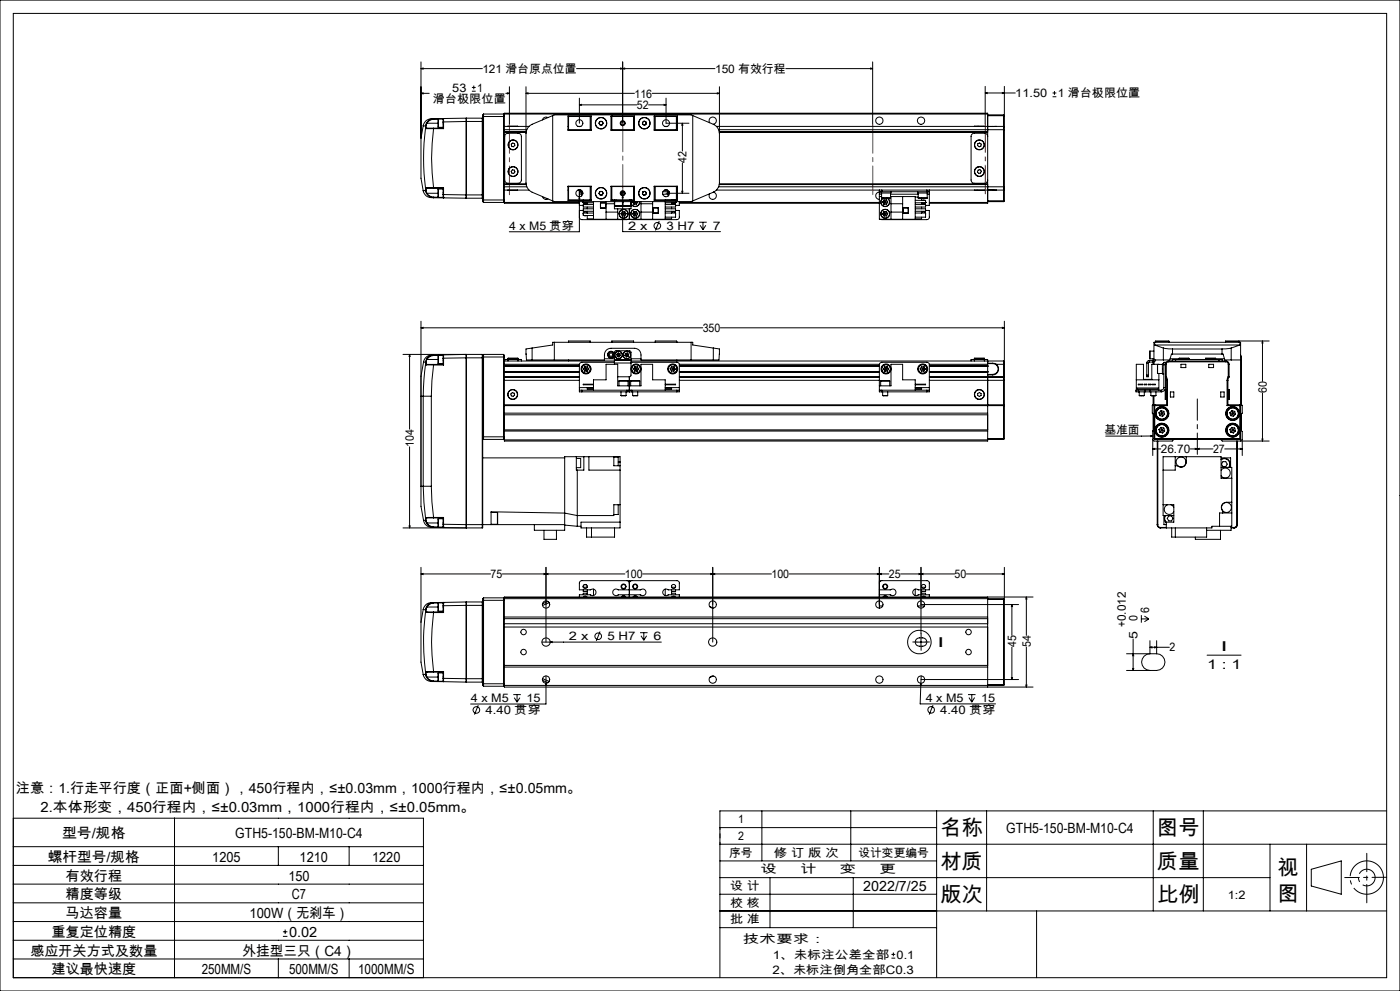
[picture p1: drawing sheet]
<svg xmlns="http://www.w3.org/2000/svg" width="420mm" height="297mm" viewBox="0 0 420 297" stroke-linecap="round" stroke-linejoin="round" font-family="sans-serif">
<g fill="none" stroke="#000" stroke-width=".3">
<path d="M0 0h420v297h-420zM4 4h412v289h-412zM126.3 18.6v22.8M186.8 18.6v18.3M261.8 18.6v18.8M126.3 20.6l.6-.2v.3zM126.3 28l.6-.2v.3zM126.3 20.6h18.4M126.3 28h2.5M127 37.7l-.7 3.7M127 37.7h.1M127 37.7l.7 .1"/>
<path d="M127.7 38.3a69.6 69.6 0 0 0 0 18.2M127.7 38.3l.3 .3M127.7 37.8v.5M127.8 38.2l.3 .2M127.8 38.2l-.1 .1M127.8 37.7v.5M127.8 37.7l-.1 .1M128 38.6h2.1M128 36.9l-.3 .9M128 36.9h.1M128.1 38.4h2M128.1 38.4l-.1 .2"/>
<path d="M128.1 36.9l-.3 .8M128.1 36.9h3.3M130.1 35.6a2.65 2.65 0 0 0-3.1 2.1M130.1 38.6a65.7 65.7 0 0 0 0 17.7M130.1 38.4v.2M130.1 35.6a2.45 2.45 0 0 0-2.1 1.3M130.1 35.6v.1M130.1 35.7l-1.5 .6-.5 .6M130.1 38.6h3M130.1 38.4h2.8M130.1 35.7h1.3M131.5 35.7v2.5"/>
<path d="M131.5 35.7h1.4M131.5 38.2h1.4M132.9 36.5h.2M132.9 35.7v.8M132.9 38.4l.2 .2M132.9 36.5v1.9M133.1 35.5v1M133.1 35.5l6.7-.1v1M133.1 35.5l-.2 .2M133.1 36.5v2.1M133.1 35.5l-3 .1M139.8 36.4v22"/>
<path d="M139.8 36.4l-6.7 .1M139.8 36.4h5M139.9 35.4v24M139.9 35.4l-.1 .2M139.9 35.4h4.8M141.6 27.3h1.1M141.6 26.2h1.1M142.1 25.6v1.2M144.7 35.4v24M144.7 35.4l.1 .2M144.8 34.9v1.5M144.8 36.4v22"/>
<path d="M144.8 34.9h6.5M145.1 34.2l-.3 .2v.5M145.1 34.2v26.5M145.1 34.2h6M151.1 34.2v26.5M151.1 34.2l.2 .2M151.3 34.2v-.3h145v.3M151.3 34.4v.5M151.3 34.2v.2M151.3 34.9v25M151.3 37.9h7.4M151.3 39.6h6.5"/>
<path d="M151.3 39.7h6.5M151.3 34.2h145M151.3 38.9h6.7M151.3 39.5h6.6M151.7 28h1.1M152.2 27.8l.6 .2-.6 .1zM152.3 37.9h3M152.8 26v11.4M157.8 28l.6-.2v.3zM157.8 26l.1 29.4 .4 1.1 .8 .8 6.7 2.9M157.8 28h32.5M164.4 35.2a1.12 1.12 0 0 0-1.7 .7"/>
<path d="M165.8 34.6l-6.2 2.6a3.1 3.1 0 0 0-1.8 2.8M165.8 34.6v25.6M165.8 34.6l.5-.2h41l.5 .2M170.4 37.9h.2M170.4 34.8h7v4.2h-7zM170.4 38.9h.2M170.6 38.9h6.8M173 20.6h41.5M173.4 37.9h.9M173.8 31.4l.6-.1v.3zM173.8 29.4v7.5M173.8 31.4h17.2"/>
<path d="M177.1 34.9v4M177.4 34.9h-6.8v4.1M179.7 36.9l.3 .5M180 37.4h.6M180.1 36.4l-.4 .5M180.1 36.4h.5M180.6 36.4l.3 .5M180.9 36.9l-.3 .5M183.3 34.8h7v4.2h-7zM183.3 34.9h7M183.3 38.9h7M183.6 34.9v4"/>
<path d="M183.7 34.8l.1 .1M186.2 20.4l.6 .2-.6 .1zM186.8 20.6l.6-.2v.3zM190.1 34.9v4M192.8 36.7l.1 .6M192.9 37.3l.5 .2M193.2 36.3l.5 .2M193.2 36.3l-.4 .4M193.7 36.5l.2 .6M193.9 37.1l-.5 .4M194.6 31.4h5.2M195.7 28h20.1"/>
<path d="M196.3 34.9h6.8v4.1M196.3 34.8h6.9v4.2h-6.9zM196.3 38.9h6.8M196.6 34.9v4M199.2 31.3l.6 .1-.6 .2zM199.4 37.9h.9M199.8 29.4v7.5h6.9M202.9 34.9v4M203.1 37.9h.1M203.1 38.9h.1M204.7 36.9l.2 .6h-.4zM204.7 36.9v8.4"/>
<path d="M207.8 34.6v25.6M207.8 34.6l6.2 2.6M212.9 36.8a1.09 1.09 0 0 1 .4-1.6 1.09 1.09 0 0 1 1.5 .6 1.09 1.09 0 0 1-.8 1.4M214 37.2a3.1 3.1 0 0 1 1.8 2.8M214.9 37.9h82.9M215.2 27.8l.6 .2-.6 .1zM215.6 38.9h85.5M215.8 39.5h80.5M215.8 39.6h80.5M215.8 39.7h80.5M215.8 26v28.8l-.5 1.7-1.3 1.1M235.7 20.6h26.1"/>
<path d="M261.2 20.4l.6 .2-.6 .1zM292.3 37.9h3M295.6 27.9l.6-.2v.3zM295.6 27.9h9M295.6 25.9v11.2M296.3 34.2v4.7M296.3 38.9v17.1M296.3 34.4h4.8M296.3 34.7h4.8M297.8 37.9h-1.5v1M297.8 37.9h1.1M297.8 37.9h.1"/>
<path d="M298.9 37.9h-1.1M298.9 37.9h2.2M300.7 27.7l.6 .2-.6 .1zM301.1 37.9v1M301.1 37.9l.2 .2M301.1 38.9h.2M301.1 34.4l.2 .2-.2 .1M301.1 34.4v.3M301.1 34.7v3.2M301.1 38.9v17.1M301.3 25.9v12.2M301.3 38.1v.8"/>
<path d="M301.3 38.9v17.1M315.8 29h1.1M315.8 27.9h1.1M316.3 27.3v1.1M126.3 41.4v12l.7 3.8M127 57.2a2.65 2.65 0 0 0 3.1 2.1M127 57.2h.1M127.7 56.5l.1 .2M127.7 56.5v.5M127.7 57l.1 .1M127.7 57l.3 1M127.7 57l-.7 .2"/>
<path d="M127.8 57.1l.3 .8M127.8 56.7v.4M128 56.3l-.3 .2M128 56.3l.1 .1M128 58a2.56 2.56 0 0 0 2.1 1.3M128.1 56.4h2M128.1 56.4l-.3 .3M128.1 57.9l-.1 .1M128.1 57.9l.5 .7 1.5 .5M128.1 57.9h3.3M130.1 56.3h-2.1M130.1 56.3v.1"/>
<path d="M130.1 59.1v.2M130.1 56.3h3M130.1 56.4h2.8M130.1 59.3h3M130.1 59.1h1.3M131.5 56.7v2.5M131.5 56.7h1.4M131.5 59.2h1.4M132.9 58.3h.2M132.9 58.3v.9M132.9 59.2l.2 .1M132.9 59.2h.1"/>
<path d="M132.9 56.4v1.9M133.1 58.3v1M133.1 56.3l-.2 .1M133.1 56.3v2M133.1 58.3l6.7 .1M139.8 58.4v1l-6.7-.1M139.8 58.4h5M139.8 59.3l.1 .1M139.9 59.4h4.8M144.8 58.4v1.5M144.8 59.9v.5l.3 .3M144.8 59.3l-.1 .1"/>
<path d="M144.8 59.9h6.5M151.3 59.9v.5M151.3 55.2h6.5M151.3 57h7.4M151.3 56h6.7M151.3 55.3h6.6M151.7 40.2l.5-.3h3.2a1.02 1.02 0 0 1 1 1v13a1.02 1.02 0 0 1-1 1h-3a.96 .96 0 0 1-1-1v-13zM152.3 57h3M153.4 43.2l.4-.3 .6 .2v.5l-.4 .4-.5-.2zM153.7 50.9l.6 .1 .2 .5-.4 .5-.5-.1-.2-.5zM162.7 58.9a1.12 1.12 0 0 0 1.7 .7M170.4 57h.2"/>
<path d="M170.4 55.8h7v4.2h-7zM170.4 56h.2M170.6 55.8v4.1h6.8M170.6 55.9h6.8M173.4 57h.9M173.8 59l.2 .6h-.3zM173.8 56.9v12.6h-21M174.3 57.5v.4h.6M174.4 57.9v.8M174.6 57.5h-.8v.7h.6M174.6 57.2v.3M174.6 57.5h.2"/>
<path d="M175 59.9v.1M177.1 55.9v4M179.7 58l.4 .4M180 57.4l-.3 .6M180.1 58.4h.5M180.6 57.4l.3 .5M180.6 57.4h-.6M180.9 57.9l-.3 .5M183.3 55.8h7v4.2h-7zM183.3 59.9h7M183.3 55.9h7M183.6 55.9v4"/>
<path d="M183.8 59.9l-.1 .1M184.3 59.9v.1M184.8 59.9v.1M186.3 57.9h1M186.6 57.5h.4M186.8 58.7l.2 .6h-.3zM186.8 57.2v12.2h29.3M188.8 59.9v.1M189.3 59.9h.1M189.4 59.9v.1M190.1 55.9v4M192.8 58.1l.3 .4"/>
<path d="M192.9 57.5l-.1 .6M193.5 57.4l.4 .4M193.5 57.4l-.6 .1M193.7 58.3l-.6 .2M193.9 57.8l-.2 .5M196.3 55.8h6.9v4.2h-6.9zM196.3 55.9h6.8M196.6 55.9v4M198.8 58.2h1.6M198.9 57.5h1.9M199.4 57h.9M199.5 58.9h.1"/>
<path d="M199.6 59.9v.1M199.8 57.9h6.9M200.3 57.5v.4h.6M200.4 57.9v.8M201.5 59.9v.1M202.9 55.9v4M203.1 57.9h.1M203.1 57h.1M203.1 57.5h.1M203.1 59.3h.1M203.1 55.8v4.1h-6.8M203.1 56h.1"/>
<path d="M203.2 59.3l-.1 .1M203.2 57.9v1.4M203.2 58.2h.1M204.5 57.3h.4l-.2 .6zM204.7 48.8v9.1M214 57.6a1.1 1.1 0 0 1 .9 1.4 1.1 1.1 0 0 1-1.5 .7 1.1 1.1 0 0 1-.5-1.6M214 57.6l-6.2 2.6M214.9 57h49.6M215.6 56h85.5M215.8 55.3h80.5M215.8 55.2h80.5M263.8 57.6a1.09 1.09 0 0 0-1.1 1.1 1.09 1.09 0 0 0 1.1 1.1"/>
<path d="M263.8 57.5h.7M263.8 57.5v.7M263.8 57v.5M263.8 58.2v7.5h10.8v-6.8h-7.4M263.8 58.9h.7M263.8 58.2h.7M264.3 57.5v.4h3v-.4M264.5 59.3h2.7M264.5 57.9v1.4M264.5 57v.5M264.5 57h13.6M264.5 57.5h13.6"/>
<path d="M264.9 59.4a1.35 1.35 0 0 0-.4 2 1.35 1.35 0 0 0 2.1 0 1.35 1.35 0 0 0-.4-2M265.1 59.4a1.29 1.29 0 0 0-.6 1.9 1.29 1.29 0 0 0 2.1 0 1.29 1.29 0 0 0-.5-1.9M265.2 59.9l-.4 .7M265.2 59.9l.8 1.3M265.9 59.9h-.7M265.9 59.9l.4 .7M265.9 59.9l-.7 1.3M267.2 57.9v1.4M267.2 58.2h8.2M267.3 58.9v6.8M270.8 58.9v6.8M274.6 59.1h.8"/>
<path d="M275.3 57.5v.4h3v-.4M275.4 59.3l.1 .1M275.4 59.3h2.8M275.4 57.9v1.4M275.5 59.4h.1M276.5 59.4v.6M278.1 57h.7M278.1 57.5h.7M278.1 57v.5M278.2 59.3l-2.7 .1M278.2 57.9v1.4M278.2 58.2h.6"/>
<path d="M278.8 57.5v.7M278.8 57v.5M278.8 58.2v3.4h-1.1M278.8 57h19M292.3 57h2.9M293.3 43.1l.6-.2 .5 .3-.1 .6-.5 .2-.5-.4zM293.4 51l.6-.1 .4 .4-.2 .6-.6 .1-.4-.5zM295.2 57h.1M296.3 40.9a.96 .96 0 0 0-1-1h-3a.96 .96 0 0 0-1 1v13a.96 .96 0 0 0 1 1h3a.96 .96 0 0 0 1-1M296.3 56v4.7M296.3 56v.9h1.5M297.8 56.9l1.1 .1"/>
<path d="M297.8 57h1.1M297.8 56.9v.1M298.9 57h2.2M301.1 56h.2M301.1 56v1M301.1 57v3.2M301.3 56v.7M301.3 56.7l-.2 .3M301.3 56.7v3.5M145.1 60.7h6M151.3 60.7v.2h22.5M151.3 60.4v.3"/>
<path d="M151.3 60.7h22.5M151.3 60.4l-.2 .3M165.8 60.2l.5 .2h41l.5-.2M173.8 65.1l.2 .5 .6 .2 13.8-.1M173.8 63.1h1.2M173.8 61.6h1.2M174.9 60.4l.1 .4M174.9 60.6l.1 .1M174.9 60.7h.1M175 60.8a.61 .61 0 0 0 .6 .4 .61 .61 0 0 0 .5-.4l.1 .5M175 63.8v.8h3M175 63.8h3"/>
<path d="M175 60.8h3M175 63.9v.3M175 60.9h1.1M175.2 64.6h.7M176.2 63.3l-.1 .5a.63 .63 0 0 0-.5-.3 .63 .63 0 0 0-.6 .3M176.2 62.1v.5M176.2 64.6v1h1.8M178 60.4v5.3h21.6v-5.3M178 61.3h-3v.8h3M178 62.6h-3v.7h3M180.1 60.8h1.6v1.6h-1.6zM180.2 60.8h1.4v1.5h-1.4"/>
<path d="M181.8 60.4v5.3M181.8 61.1h2.5M181.8 63.6h3.5M184.3 60.4v.3M184.3 61.8v.8h5v-.8M184.3 60.7v1.1M184.3 61.8h5M184.3 60.7h.1M184.4 61.6h2.3M184.4 60.4v1.2M185.3 62.6v3.1M186.3 64.1h1.5"/>
<path d="M186.3 64.1l.4 .6M186.7 63.4h.7M186.7 64.7h.7M186.7 63.4l-.4 .7M186.7 63.4l.4 .7M186.7 60.4v1.2M186.7 60.7h.2M186.9 61.6l1.4 .1M186.9 61.6h1.4M186.9 60.4v1.2M187.1 64.1l.3 .6M187.1 64.1l-.4 .6"/>
<path d="M187.4 63.4l.4 .7M187.4 63.4l-.3 .7M187.8 64.1l-.4 .6M188.3 61.6h.9M188.8 62.6v3.1M189.2 61.6l-.9 .1M189.2 60.4v1.2M189.2 60.7h.1M189.3 60.4v.3M189.3 60.7v1.1M189.8 60.6l.4 .6M189.8 60.6h1.5"/>
<path d="M189.8 64.1l.4 .6M189.8 64.1h1.5M189.9 60.4l-.1 .2M190.1 60h.2M190.2 61.2h.7M190.2 63.4h.7M190.2 63.4l-.4 .7M190.2 64.7h.7M190.2 63.4l.4 .7M190.5 60.4l.1 .2M190.6 60.6l.3 .6M190.6 60.6l-.4 .6"/>
<path d="M190.6 64.1l.3 .6M190.6 64.1l-.4 .6M190.6 60.4v.2M190.9 63.4l.4 .7M190.9 63.4l-.3 .7M191.2 60.4l.1 .2M191.3 60.6l-.4 .6M191.3 64.1l-.4 .6M191.8 60.4a1.3 1.3 0 0 1-1 1.4 1.3 1.3 0 0 1-1.5-.9M191.9 60.4a1.36 1.36 0 0 1-1 1.5 1.36 1.36 0 0 1-1.6-.8M192.3 60.4v5.3M192.3 61.1h3.5"/>
<path d="M192.3 63.6h3.5M195.8 60.4v5.3M195.9 62.3h1.6v1.6h-1.6zM196 62.3h1.4v1.5h-1.4zM197.8 66.2l-1.2 2.9M199.6 61.3h3.1v.8h-3.1M199.6 62.6h3.1v.7h-3.1M199.6 63.8h3.1M199.6 60.8h3.1M201.5 63.3v.5a.63 .63 0 0 1 .6-.3 .63 .63 0 0 1 .5 .3M201.5 62.1v.5M201.5 65.1v.5h-1.9"/>
<path d="M201.5 60.9h1.1M201.7 60h.7M202.6 60.8a.61 .61 0 0 1-.5 .4 .61 .61 0 0 1-.6-.4v.5M202.7 60h.1M202.7 60.4v.3zM202.7 63.9v.3M202.7 63.1h1.1v2.3l-.7 .4-13.9-.1M202.7 60.7h.1M202.7 63.8v1.3h-3.1M203.8 60.4v1.2h-1.1M203.8 60.9h60M203.8 60.7h60"/>
<path d="M209.8 66.6h2.2M210 67.5l.9 1.4M210.9 66.6v2.3M211.7 67.5l-.8 1.4M264.8 60.6h1.5M264.8 60.6l.4 .6M264.8 64.1l.4 .6M265.1 63.4l-.3 .7M265.1 63.4l.9 1.3M265.9 63.4h-.8M265.9 63.4l.4 .6M265.9 63.4l-.7 1.3"/>
<path d="M266 61.2h-.8M266 64.7h-.8M266.3 60.6l-.3 .6M266.3 64l-.3 .7M266.3 64l-1.5 .1M267.3 61.1h3.5M267.3 63.6h3.5M270.9 62.3h1.6v1.6h-1.6zM271 62.3h1.5v1.5h-1.5zM274.6 60h3.1v.8M274.6 61.3h3.1v.8h-3.1M274.6 62.6h3.1v.7h-3.1"/>
<path d="M274.6 63.8h3.1M274.6 60.8h3.1M276.5 63.3v.5a.63 .63 0 0 1 .6-.3 .63 .63 0 0 1 .5 .3M276.5 62.1v.5M276.5 65.1v.5h-1.9M276.5 60.9h1.1M276.7 60h.7M277.6 60.8a.61 .61 0 0 1-.5 .4 .61 .61 0 0 1-.6-.4v.5M277.7 60.4v.3M277.7 63.9v.3M277.7 63.1h1.1v2.3l-.7 .4-13.9-.1M277.7 60.7h.1"/>
<path d="M277.7 63.8v1.3h-3.1M278.8 60.7h17.5M296.3 60.7v.2h-17.5M296.3 60.4h4.8M296.3 60.2h4.8M301.1 60.2h.2M301.1 60.2v.2M301.3 60.2l-.2 .2M126.3 98.2l.6-.1v.3zM126.3 96.3v49.4M126.3 98.2h84.5M216.1 98.2h85.2"/>
<path d="M300.7 98.1l.6 .1-.6 .2zM301.3 96.3v16.6M122.9 106.2l.1 .6h-.3zM122.9 106.2v22.4M127 118.7h2.4M127 118.7v27M127.1 108.5l-.8 4.2v6h.7M127.1 108.5l.6 .1M127.7 109.1l-.5 4.6-.2 5M127.7 109.1l.3 .3M127.7 108.6v.5M127.8 109l-.1 .1"/>
<path d="M127.8 109l.3 .2M127.8 108.5v.5M127.8 108.5l-.1 .1M128 109.4h2.1M128 107.7l-.3 .9M128 107.7h.1M128.1 109.2h2M128.1 109.2l-.1 .2M128.1 107.7l-.3 .8M128.1 107.7h3.3M129.4 118.7v27M130.1 106.4a2.57 2.57 0 0 0-3 2.1"/>
<path d="M130.1 109.4l-.5 4.6-.2 4.7M130.1 109.2v.2M130.1 106.4l-1.3 .3-.8 1M130.1 106.4v.1M130.1 106.5l-.8 .2-1.2 1M130.1 109.4h3M130.1 109.2h2.8M131.4 106.5l.1 2.5zM131.5 109h1.4M132.9 107.3h.2M132.9 109.2l.2 .2M132.9 106.5v.8"/>
<path d="M132.9 107.3v1.9M132.9 106.5h.1M132.9 106.5h-2.8M133.1 106.4v.9M133.1 106.4l6.7-.2v1M133.1 106.4l-.2 .1M133.1 107.3v2.1M133.1 106.4h-3M139.8 106.4l.1-.2v52l-.1-.1M139.8 107.2l-6.7 .1M139.8 107.2v50M139.8 107.2h5"/>
<path d="M144.7 106.2v52M144.7 106.2l.1 .3M144.7 106.2h-23.8M144.8 106.5v.5M144.8 107v23.9M144.8 107h6.5M145.1 106.2v25.5M145.1 106.2h6M145.1 106.2l-.3 .3M151.1 106.2v25.5M151.1 106.2l.2 .3v.5M151.3 107v14.3"/>
<path d="M151.3 108.2h33M151.3 109.7h22.5M151.3 111.4h22.5M151.3 109.8h22.5M151.3 111.3h22.5M151.3 109.2h22.5M151.3 112.9h22.5M151.3 113.1h22.5M151.3 114h22.5M151.3 109.6h22.5M151.3 111.5h22.5M152.4 107.7h.1"/>
<path d="M152.4 107.4h3M152.4 107.7h-1v.5M152.4 107.7h3M152.4 107.4v.8M153.2 118.1l.5-.4 .5 .1 .2 .6-.4 .4-.6-.2zM155.4 107.7h-.1M155.4 107.7h1v.5M155.4 107.4v.8M157.8 106.1h.1M157.8 106.1l.1 1.8h1.7M159.6 107.9h21.7a3.5 3.5 0 0 1 .6-3l1.4-.5h7a1.93 1.93 0 0 1 2 2v1.5h21.7M159.6 104.3l-1.8 .3v1.5"/>
<path d="M159.6 104.3l6.2-.9v-.8h42v.8l6.2 .9M159.6 104.3v3.6M166.3 102.6v5.3M170.6 102.6v-.4h6.5v.4M170.6 107.9v.3M173.8 116.9v.5h.8M173.8 116.9h.8M173.8 116.2v.7M173.8 116.2h4.2M174.6 116.9h13.5M174.6 116.9v.5M174.6 117.4h13.5"/>
<path d="M175 110.5l.4 .7M175 110.5l.8 .1M175.4 111.2l.7 .1M175.5 109.9l.7 .1M175.5 109.9l-.5 .6M175.5 109.9l.3 .7M175.8 110.6h.8M175.8 110.6l.3 .7M175.8 110.6l-.4 .6M176.2 110l.4 .6M176.2 110l-.4 .6M176.6 110.6l-.5 .7"/>
<path d="M178 116.9v-3.1h3.8v-4.6h3.5v6.4h7v-6.4h3.5v4.6h3.8v3.1M178 116.3h-1.8v.3h1.8M178 115.1h-3v.2h3M181.3 107.5h3M183.6 102.6v-.4h6.5v.4M184.3 108v.8M184.3 107.8v.2M184.3 107.8v-2.3l.4-.4 4.3 .1 .3 .3v2.3M184.3 108.6h-9.9l-.4 .2-.2 .4v7M184.3 108.8v.4M184.3 108h5M184.3 108.8h5"/>
<path d="M184.3 107.8h5M185 106.2l.1 .5M185 106.2l.6 .2M185.1 106.7l.6 .3M185.3 112.9h3.5M185.5 105.8l-.5 .4M185.5 105.8l.5 .2M185.5 105.8l.1 .6M185.6 106.4l-.5 .3M185.6 106.4l.1 .6M185.6 106.4l.5 .2M185.7 114.2h2.7"/>
<path d="M185.7 114.2v1.4M186 106l.1 .6M186 106l-.4 .4M186.1 106.6l-.4 .4M186.3 118.5h1.5M186.3 117.4v1.1M187.5 106.6l.5 .4M187.6 106l-.1 .6M187.6 106l.5 .4M187.8 117.4v1.1M188.1 117.4h.7M188.1 116.9h1.4"/>
<path d="M188.1 106.4l.4 .3M188.1 106.4l-.1 .6M188.1 106.4l-.6 .2M188.1 116.9v.5M188.2 105.8l-.6 .2M188.2 105.8l.4 .4M188.2 105.8l-.1 .6M188.4 114.2v1.4M188.5 106.7l-.5 .3M188.6 106.2l-.1 .5M188.6 106.2l-.5 .2M188.8 117.4h.7"/>
<path d="M188.8 112.9v4.5M189.2 114.2h2.7M189.2 114.2v1.4M189.3 108v.8M189.3 108.8v3.7l-.5 .4M189.3 107.8v.2M189.3 108.6l14.2 .1 .3 .5v7M189.3 108.2h111.8M189.3 107.5h3M189.5 116.9h13.6M189.5 117.4h13.6M189.5 116.9v.5"/>
<path d="M189.8 118.5h1.5M189.8 117.4v1.1M190.1 110.5l.3 .7M190.1 110.5l.7 .1M190.4 111.2l.7 .1M190.5 109.9l.7 .1M190.5 109.9l-.4 .6M190.5 109.9l.3 .7M190.8 110.6h.8M190.8 110.6l.3 .7M190.8 110.6l-.4 .6M191.2 110l.4 .6"/>
<path d="M191.2 110l-.4 .6M191.3 117.4v1.1M191.6 110.6l-.5 .7M191.9 114.2v1.4M196.6 102.6v-.4h6.3l.2 .4M199.6 116.3h1.9v.3h-1.9M199.6 115.1h3.1v.2h-3.1M199.6 116.2h4.2M201 110.5l.4 .7M201 110.5l.8 .1M201.4 111.2l.7 .1M201.5 109.9l.7 .1"/>
<path d="M201.5 109.9l-.5 .6M201.5 109.9l.3 .7M201.8 110.6h.8M201.8 110.6l.3 .7M201.8 110.6l-.4 .6M202.2 110l.4 .6M202.2 110l-.4 .6M202.6 110.6l-.5 .7M203.1 116.9h.7M203.1 107.9v.3M203.1 116.9v.5M203.8 116.9v.5h-.7"/>
<path d="M203.8 116.2v.7M203.8 109.7h60M203.8 111.4h60M203.8 109.8h60M203.8 111.3h60M203.8 109.2h60M203.8 112.9h60M203.8 113.1h60M203.8 114h60M203.8 109.6h60M203.8 111.5h60M207.3 102.6v5.3"/>
<path d="M214 104.3l1.8 .3-.1 3.3h-1.7M214 104.3v3.6M263.8 116.9h.7M263.8 115.6h3.5v-6.4h3.5v4.6h3.8v3.1M264.2 114.2h2.7M264.2 114.2v1.4M264.2 114.2h.1M264.5 116.9h13.6M264.5 117.4h13.6M264.5 116.9v.5M264.8 118.5h1.5M264.8 117.4v1.1"/>
<path d="M265.1 110.6l.4 .7M265.4 110l-.3 .6M265.4 110l.4 .6M265.8 110.6h-.7M265.8 110.6l.4 .6M265.8 110.6l-.3 .7M266.1 109.9l-.7 .1M266.1 109.9l.5 .6M266.1 109.9l-.3 .7M266.2 111.2l-.7 .1M266.3 117.4v1.1M266.6 110.5l-.4 .7"/>
<path d="M266.6 110.5l-.8 .1M266.9 114.2v1.4M274.6 116.3h1.9v.3h-1.9M274.6 115.1h3.1v.2h-3.1M274.6 116.2h4.2M276 110.6l.4 .6M276 110.6h.8M276.4 109.9h.8M276.4 109.9l-.4 .7M276.4 111.2h.8M276.4 109.9l.4 .7M276.8 110.6l.4 .6"/>
<path d="M276.8 110.6h.8M276.8 110.6l-.4 .6M277.2 109.9l.4 .7M277.2 109.9l-.4 .7M277.6 110.6l-.4 .6M278.1 116.9h.7M278.1 116.9v.5M278.8 116.9v.5h-.7M278.8 116.2v-7l-.3-.5-14.1-.1-.4 .2-.2 .5v8.1h.7M278.8 116.2v.7M278.8 109.7h17.5M278.8 111.4h17.5"/>
<path d="M278.8 109.8h17.5M278.8 111.3h17.5M278.8 109.2h17.5M278.8 112.9h22.3M278.8 113.1h22.3M278.8 114h22.3M278.8 109.6h17.5M278.8 111.5h17.5M292.3 107.7h.1M292.3 107.4h3M292.3 107.7h-1v.5M292.3 107.7h3"/>
<path d="M292.3 107.4v.8M293.3 117.9l.5-.3 .5 .3v.6l-.5 .3-.5-.3zM295.2 107.7h.1M295.3 107.7h1v.5M295.3 107.4v.8M296.3 113.1v19.1h-145v-10.6M296.3 108.2v1M296.3 109.6v.1M296.3 111.4v.1M296.3 112.9v.2M296.3 109.7h.1M296.3 111.4h.1"/>
<path d="M296.3 108.2v.7h1.5M296.3 109h1.5M296.3 109.2v.4M296.3 109.7v1.7M296.3 111.5v1.4M296.3 112.4h1.5M296.3 112.2h1.5M297.8 108.9l1.1 .3M297.8 109a1.62 1.62 0 0 1 1.6 1.6 1.62 1.62 0 0 1-1.6 1.6M297.8 108.9v.1M297.8 112.2v.2M298.9 109.2a1.79 1.79 0 0 1 .6 2 1.79 1.79 0 0 1-1.7 1.2"/>
<path d="M298.9 109.2h2.2M301.1 108.2v1M301.1 108.2l.2 .1v.9h-.2M301.1 112.9h.2M301.1 112.9v.2M301.1 113.1v.9M301.1 114h.2M301.1 109.2v3.7M301.1 114v7.3M301.3 113l-.2 .1M301.3 112.9v.1M301.3 113v1"/>
<path d="M301.3 114v17.4M340.9 113.8h6.8M341 116.3h6.5v.3h-6.5zM341.5 115.1h1.3v.2h-1.3zM341.5 116.9h-.7v.5h.7M341.5 116.9h6.9M341.5 117.4h2M341.5 116.9v.5M341.8 118.5h1.5M341.8 117.4v1.1M343.3 115.1h.7v.2h-.7zM343.3 117.4v1.1"/>
<path d="M343.5 117.4h1.5M343.5 116.9v.5M344 112.4v.5h.5v-.5M344 108.8h.5M344 112.4h.5M344 108.8v3.6M344.5 115.1h.8v.2h-.8zM344.5 108.8v3.6M344.8 108.5l-.3 .3M344.8 108l-.6 .3-.2 .5M344.8 108v.5M344.9 105.3l.1 2.2"/>
<path d="M344.9 105.3h.1M345 105.2l-.1 .1M345 105.2v2.3M345 107.5h1.2M345 105.2h1.2M345 116.9v.5M345 117.4h3.4M345.3 118.5h1.5M345.3 117.4v1.1M345.8 115.1h.8v.2h-.8zM345.9 107.5v1.7M345.9 118.6v2.7"/>
<path d="M346.2 107.8l-.2 .2h-1.2M346.2 108.5v.7M346.2 118.6v2.7M346.4 103.4h25.6M346.4 103.4l2.6 .9M346.4 102.6v.8M346.7 107.9l-.5 .6h-1.4M346.7 102.6v-.4h4v.4M346.7 102.3h4M346.8 117.4v1.1M347.2 109.3l.1 2.6zM347.3 111.9h1.4"/>
<path d="M347.7 109.2h.1M347.7 111.9v5M348.4 116.9v.5M348.7 109.2h-3.2v4.5h-2.5v-4.5h-2.1v7.7M349 104.3l2.8 .3M349 107.9h-2.8v-5.3h26v18.7M349 104.3v3.6M349.1 109.1h-.4v3h.4M349.1 116.2l-.1 .4-.6 .3M349.1 116.2h.5M349.1 109.3h.5M349.1 109.3v6.9"/>
<path d="M349.6 116.7v3M349.6 109.2v-.6h-.5v.7M349.6 116.2a1.33 1.33 0 0 1-1.2 1.2M349.6 109.2h.3M349.6 116.7h.3M349.6 119.7h.3M349.6 109.2v7M349.7 113.1l.3 .9M349.9 112.9v.1M349.9 112.9h-.3l.1 .2M349.9 109.2v3.7M349.9 116.7l.1 .1"/>
<path d="M349.9 113l.3 1M349.9 113l-.2 .1M349.9 116.7v3M350 119.7h-.1M350 114h.2M350 114v7.3M350.2 114v7.6M350.6 108.4l-.4 .1-.3 .7M350.6 108.2v.2M350.6 108.2a.96 .96 0 0 0-1 1M350.6 108.2h17.1M350.6 108.4h17.1"/>
<path d="M351 107.5h2.7M351.1 117.5h1v1.5h-1zM351.8 106.1h-.4l-.5 1.8h-1.9M351.8 106.1h14.8M351.8 104.6h14.8M351.8 104.6v1.5M352.7 107.7h-1v.5M352.7 107.7h13M352.7 107.7v.5M353.7 107.7h.1M353.7 107.4h3M353.7 107.7h3"/>
<path d="M353.7 107.4v.3M354.3 109.2h1.4v1h-1.4zM356.7 107.7h-.1M356.7 107.4v.3M361.7 107.7h.1M361.7 107.4h3M361.7 107.7h3M361.7 107.4v.3M362.6 109.2h1.5v1h-1.5zM364.7 107.7h-.1M364.7 107.5h2.6M364.7 107.4v.3"/>
<path d="M365.7 107.7h1v.5M365.7 107.7v.5M366.2 117.5h1v1.5h-1zM366.6 106.1h.3l.5 1.8h2M366.6 104.6v1.5M367.7 102.3h4M367.7 108.4l.6 .3 .2 .5M367.7 108.2v.2M367.7 108.2a.96 .96 0 0 1 1 1M368.1 114h.3M368.1 114v7.6M368.4 119.7h.1"/>
<path d="M368.4 114v7.3M368.4 116.7v.1M368.4 113l-.3 1M368.4 113l.3 .1M368.4 116.7v3M368.4 116.7h.3M368.4 119.7h.3M368.5 112.9h.2M368.5 109.2h.2M368.5 112.9l-.1 .1M368.5 109.2v3.7M368.7 113.1l-.3 .9"/>
<path d="M368.7 116.7v3M368.7 112.9v.2M368.7 109.2v3.7M369.4 104.3l-2.8 .3M369.4 107.9h2.8M369.4 104.3v3.6M371.7 102.2v.4M372 103.4l-2.6 .9M372 102.6v.8M372.2 106.4l.2 .6M372.2 107h.2M372.4 107v14.3"/>
<path d="M378.7 102.2l.2 .6h-.3zM378.7 102.2v12.1M378.7 117.8v14.4M380.8 102.2h-13.1v.4M122.9 133.9v24.3M144.8 131.4l-.1 26.8M144.8 130.9v.5M144.8 137.2h24.6M144.8 130.9h6.5M144.8 131.4l.3 .3M145.1 131.7h6M151.3 121.3v.3"/>
<path d="M151.3 121.6h149.8M151.3 123.8h145M151.3 124.3h145M151.3 121.3h149.8M151.3 128.8h145M151.3 129.2h145M151.3 131.8h145M151.3 131.4l-.2 .3M172.9 137.4h1.3v2.8h-1.3M172.9 136.9v4h2.3v-4M176.7 136.9v4h9.3M184.1 137h1.4v2.6"/>
<path d="M184.1 136.9v2.7h1.9M185.5 138.5h.5M186 138.5v1.1M186 139.6v18.6h-11.7v-1.7h11.7M186 138.5v-1.6h-16.6v22h-9.1v-1.7M296.3 131.4h4.8M296.3 131.7h4.8M301.1 121.3l.2 .2-.2 .1M301.1 131.4h.2M301.1 121.3v.3M301.1 131.4v.3M301.1 121.6v9.8"/>
<path d="M301.3 131.4l-.2 .3M345.2 130.5l.6 .2-.6 .1zM345.8 134.5l.6-.1v.3zM345.8 130.7h-14.1M345.8 134.5h2.4M345.9 121.3l-.2 .2v2.3l.5 .5M345.9 121.3h4.1M345.9 124.1v5M346.2 131.4l.2 .3M346.2 131.4h.2M346.2 121.6h.2M346.2 121.6l.2-.3v.3"/>
<path d="M346.2 128.8l-.4 .4v7.3M346.2 121.6v9.8M346.4 131.4v.3M346.4 121.6h3.8M346.4 131.4h25.5M346.4 131.7h25.5M346.4 121.6v9.8M347.2 132.2v25M347.3 132.2v25M347.7 123.7l.2 .9M347.7 123.7l1.7 .4M347.7 128.7l.2 .8"/>
<path d="M347.7 128.7l1.7 .4M347.9 124.6l.9 .2M347.9 129.5l.9 .2M348.3 123.1l.8 .2M348.3 123.1l-.6 .6M348.3 123.1l.5 1.7M348.3 128.1l.8 .2M348.3 128.1l-.6 .6M348.3 128.1l.2 .8M348.5 128.9l.3 .8M348.5 128.9l-.6 .6M349.1 123.3l.3 .8"/>
<path d="M349.1 123.3l-1.2 1.3M349.1 128.3l.3 .8M349.1 128.3l-.6 .6M349.4 124.1l-.6 .7M349.4 129.1l-.6 .6M350 121.3l.2 .3M352.2 131.7l-.5 .5h-5.5l-.4-.4M352.6 136.9v4h-3.7M355.9 136.9v1.6a1.56 1.56 0 0 1-1 1.4 1.56 1.56 0 0 1-1.7-.3h-.6M357.1 134.5h6.8M358.6 134.4l.6 .1-.6 .2zM359.2 134.5l.6-.1v.3z"/>
<path d="M366.2 131.7l.5 .5h14.1M366.3 137.7a1.75 1.75 0 0 1 2.3 .2 1.75 1.75 0 0 1 .2 2.2M366.3 137.8a1.65 1.65 0 0 1 2.2 .1 1.65 1.65 0 0 1 .1 2.2M366.3 137.2h2.9v2.9M366.9 138.4h.8l.5 .7-.5 .7h-.8l-.5-.7zM367.4 134.5h5.3M368.1 121.6h3.8M368.4 121.3l-.3 .3M368.4 121.3h4M369 123.7l.2 .9M369 123.7l.8 .2M369 128.7l.2 .8"/>
<path d="M369 128.7l.8 .2M369.2 124.6l.8 .2M369.2 129.5l.8 .2M369.6 123.1l.8 .2M369.6 123.1l-.6 .6M369.6 123.1l.2 .8M369.6 128.1l.8 .2M369.6 128.1l-.6 .6M369.6 128.1l.2 .8M369.8 123.9l-.6 .7M369.8 123.9l.2 .9M369.8 123.9l.8 .2"/>
<path d="M369.8 128.9l.8 .2M369.8 128.9l-.6 .6M369.8 128.9l.2 .8M370.4 123.3l.2 .8M370.4 123.3l-.6 .6M370.4 128.3l.2 .8M370.4 128.3l-.6 .6M370.6 124.1l-.6 .7M370.6 129.1l-.6 .6M371 132.2v25M371.2 132.2v25M371.9 131.4v.3"/>
<path d="M371.9 131.4h.3M371.9 121.6h.3M371.9 121.6v-.3l.3 .3M371.9 121.6v9.8M372.1 134.4l.6 .1-.6 .2zM372.2 131.4l-.3 .3M372.2 128.8l.5 .5v7.2M372.2 121.6v9.8M372.4 121.3l.3 .2v2.3l-.5 .5M372.4 124.1v5M372.7 131.7l-.5 .5M378.6 131.6h.3l-.2 .6z"/>
<path d="M120.9 158.2h23.8M122.7 157.6h.3l-.1 .6zM126.3 145.7v6l.8 4.3M126.3 145.7h.7M127 145.7l.7 9.7M127 145.7h2.4M127.1 156a2.65 2.65 0 0 0 3 2.1M127.7 155.4l.1 .1M127.7 155.4v.5M127.7 155.9l.1 .1M127.7 155.9l.3 .9M127.7 155.9l-.6 .1"/>
<path d="M127.8 156l.3 .7M127.8 155.5v.5M128 155.1l-.3 .3M128 155.1l.1 .1M128 156.8a2.56 2.56 0 0 0 2.1 1.3M128.1 155.2h2M128.1 155.2l-.3 .3M128.1 156.7l-.1 .1M128.1 156.7l.5 .7 1.5 .5M128.1 156.7h3.3M129.4 145.7l.2 4.7 .5 4.7M130.1 155.1h-2.1"/>
<path d="M130.1 155.1v.1M130.1 157.9v.2M130.1 155.1h3M130.1 155.2h2.8M130.1 158.1h3M130.1 157.9h1.3M131.5 155.5v2.5M131.5 155.5h1.4M131.5 158h1.4M132.9 157.1h.2M132.9 157.1v.9M132.9 158l.2 .1"/>
<path d="M132.9 158h.1M132.9 155.2v1.9M133.1 157.1v1M133.1 155.1l-.2 .1M133.1 155.1v2M133.1 157.1l6.7 .1M139.8 157.2v1l-6.7-.1M139.8 157.2h29.6M147.3 157.1h1.9M147.3 153.6h1.9M149.2 153.6v3.5M163.2 158.9v2.7h3.7v-2.7"/>
<path d="M169.4 157.4l3.8 .3M173.2 140.9v16.8M173.2 157.7h1.1M176 158.2v2.8h8.4v-2.8M177.4 158.2v2.8M185.5 151.3v2.9h-1.4M186 151.3h-1.9v3.2h-10.9l-3.8-.7-22.1-.4v3.8M347.2 157.2a1.02 1.02 0 0 0 1 1M347.2 157.2h.1M347.3 157.2a.84 .84 0 0 0 .9 .9M348.2 158.1v.1M348.2 158.1h1.7"/>
<path d="M348.9 151.3h3.2v5.2h-2.2M349.2 154.5v2.7h.7M349.5 154.5v.1a1.77 1.77 0 0 0 .4 2.1M349.6 154.5a1.6 1.6 0 0 0 .3 2M349.9 156.5v1.7M350.3 151.3a1.51 1.51 0 0 0-.6 2.4 1.51 1.51 0 0 0 2.4-.4M350.6 154.6h.9l.4 .8-.4 .7h-.9l-.4-.7zM351.3 151.3l.8 .7M351.5 158.2v2.8h10.5v-2.8M352.6 158.2v2.8M366.1 158.9v2.7h-7.5v-.6M366.3 140.9a1.5 1.5 0 0 1 2.3-.3 1.5 1.5 0 0 1 0 2.3 1.5 1.5 0 0 1-2.3-.3"/>
<path d="M366.3 140.1h3.2v17.6h-5.9v.5h-15.4M369.3 158.2h.9M369.3 157.7v1.2h-7.3M369.3 158.1h.9M369.5 150.5h-1.6a1.56 1.56 0 0 0-1.4 1 1.56 1.56 0 0 0 .3 1.7v.5M369.5 143.3h-3.2v-6.4h-17.4v17.6h3.2M369.5 153.7h-3.6v4M370.2 158.1v.1M371 157.2a.84 .84 0 0 1-.8 .9M371 157.2h.2M371.2 157.2a1.02 1.02 0 0 1-1 1M126.3 172l.6-.1v.3z"/>
<path d="M126.3 170v16.4M126.3 172h20.9M144.8 179.9v.7M144.8 179.9h6.5M145.1 179.2v26.5M145.1 179.2l-.3 .2v.5M145.1 179.2h6M150.7 172h36.8M151.1 179.2v26.5M151.1 179.2l.2 .2h149.8M151.3 179.1h145M163.2 171.9l.6 .1-.6 .2z"/>
<path d="M163.8 172l.6-.1v.3zM163.8 170v22.4M173.8 178.9v-.6h3.3a1.03 1.03 0 0 0 1.4-.1 1.03 1.03 0 0 0 0-1.4 1.03 1.03 0 0 0-1.4 0h-3.3v-2.2l.2-.4 .4-.2h13.8l.5 .3 .1 .5 .2-.6 .4-.2h13.8l.5 .3 .1 2.5h-3.2a1.03 1.03 0 0 0-1.5 0 1.03 1.03 0 0 0 0 1.4 1.03 1.03 0 0 0 1.5 .1h3.2v.6M175 175.6v.4M175 176.8v.5h1.2M175 176h1.1M175 178.9l.6-.3 .5 .3M175.2 175.3h.7M176.2 175.6v.4M176.2 176.8v1.5M176.2 177.8h-1.2v.5M178 176.6v1.9"/>
<path d="M184 176.9a1.12 1.12 0 0 1 1.5-.1h6.6a1.03 1.03 0 0 1 1.4 0 1.03 1.03 0 0 1 0 1.4 1.03 1.03 0 0 1-1.4 .1h-6.5a1.04 1.04 0 0 1-1.4 0 1.04 1.04 0 0 1-.2-1.4zM186.4 178.9l.7-.4 .6 .4M186.6 178.9l.5-.2 .4 .2M188.4 174.1h.8M188.8 174.1v4.8M189.9 178.9l.7-.4 .6 .4M190.1 178.9l.5-.2 .5 .2M192.8 172h38.6M199.6 176.6v1.9M201.5 175.6v.4M201.5 176.8v1.5M201.5 177.8h1.2v.5"/>
<path d="M201.5 176h1.1M201.5 178.9l.6-.3 .5 .3M202.7 175.6v.4M202.7 176.8v.5h-1.2M213.2 171.9l.6 .1-.6 .2zM213.8 172l.6-.1v.3zM213.8 170v22.4M236.7 172h30M263.2 171.9l.6 .1-.6 .2zM263.8 176.8h3.3a1.03 1.03 0 0 1 1.4 0 1.03 1.03 0 0 1 0 1.4 1.03 1.03 0 0 1-1.4 .1h-3.3M263.8 174.8l.2-.6 .4-.2h13.8l.5 .3 .1 2.5h-3.2a1.03 1.03 0 0 0-1.5 0 1.03 1.03 0 0 0 0 1.4 1.03 1.03 0 0 0 1.5 .1h3.2v.6M263.8 174.1h.4"/>
<path d="M263.8 172l.6-.1v.3zM263.8 170v11.6M264.9 178.9l.7-.4 .6 .4M265.1 178.9l.5-.2 .4 .2M274.6 176.6v1.9M275.7 171.9l.6 .1-.6 .2zM276.3 172l.6-.1v.3zM276.3 170v19.9M276.5 175.6v.4M276.5 176.8v1.5M276.5 177.8h1.2v.5M276.5 176h1.1"/>
<path d="M276.5 178.9l.6-.3 .5 .3M277.7 175.6v.4M277.7 176.8v.5h-1.2M286.4 172h-16.2M289.9 172h11.4M296.3 178.9v27M296.3 179.7h4.8M300.7 171.9l.6 .1-.6 .2zM301.1 179.4l.2 .2-.2 .1M301.1 179.4v.3M301.1 179.7v25.5M301.3 170v35.2"/>
<path d="M307.9 178.9l.2 .6h-.3zM307.9 178.9v11.5M309.9 178.9h-158.6v27h158.6M126.3 186.4v12l.7 3.8M127 182.7l-.7 3.7M127 182.7h.1M127 182.7l.7 .1M127.7 183.3a67.3 67.3 0 0 0 0 18.2M127.7 183.3l.3 .2M127.7 182.8v.5M127.8 183.2l-.1 .1M127.8 183.2l.3 .2"/>
<path d="M127.8 182.7v.5M127.8 182.7l-.1 .1M128 183.5l2.1 .1M128 181.9l-.3 .9M128 181.9h.1M128.1 183.4h2M128.1 183.4l-.1 .1M128.1 181.9l-.3 .8M128.1 181.9h3.3M129.4 180.7l-.9 .5-.5 .7M130.1 180.6h-.3a2.63 2.63 0 0 0-2.8 2.1M130.1 183.6a65.4 65.4 0 0 0 0 17.7"/>
<path d="M130.1 183.4v.2M130.1 180.6a2.45 2.45 0 0 0-2.1 1.3M130.1 180.6v.1M130.1 180.7l-.8 .2-1.2 1M130.1 183.6h3M130.1 183.4h2.8M130.1 180.7h1.3M131.4 181.9l.1 1.3M131.5 180.7l-.1 1.2M131.5 180.7v2.5M131.5 180.7h1.4M131.5 183.2h1.4"/>
<path d="M132.9 181.5h.2M132.9 183.4l.2 .2M132.9 180.7v.8M132.9 181.5v1.9M132.9 180.7h.1M133.1 180.5v1M133.1 180.5l6.7-.1v1M133.1 180.5l-.2 .2M133.1 181.5v2.1M133.1 180.5l-3 .1M139.8 181.4v22M139.8 181.4l-6.7 .1"/>
<path d="M139.8 181.4h5M139.9 180.4v24M139.9 180.4h4.8M139.9 180.4l-.1 .2M144.7 180.4v24M144.7 180.4l.1 .2M144.8 180.6v.8M144.8 181.4v22M151.3 187.9h145M151.3 199.9h145M151.3 199.4h145M151.3 184.9h145"/>
<path d="M151.3 185.4h145M162.6 192.4h35.8M164.4 180.2l-1.7 .7M164.7 180.6l-2 .9M165.1 192.4l.6-.1v.3zM180 189.3l-1.1 2.8M192 189.6h2.3M192.3 190.5l.8 1.4M193.1 189.6v2.3M194 190.5l-.9 1.4M212.9 181.8l1.1 .4M263.8 181.6v.7"/>
<path d="M263.8 181.6h1M274.9 191.6a1.94 1.94 0 0 1 3.2 .8 1.21 1.21 0 0 1-1.3 1.3h-1a1.26 1.26 0 0 1-1.1-.8 1.26 1.26 0 0 1 .2-1.3zM275.1 192.4h2.5M275.3 181.6h2M276.3 191.2v2.5M276.3 181.2h29.3M296.3 186.9l-145 .1M303.6 181.2l.1 .6h-.3zM303.6 181.2v9.2M303.6 194v9.7M307.9 194v11.9M338 195.9h9"/>
<path d="M339.9 195.9l.2 .6h-.3zM339.9 191.5v9.4M342.4 184.4v2.2M342.4 185.5h2.3M343.3 184.6l1.4 .9M344.7 185.5l-1.4 .8M345 194l.6-.2v.4zM345 192v3.9a2.5 2.5 0 0 0-2.5 2.5 2.5 2.5 0 0 0 2.5 2.5M345 194h5.8M346.4 193.8l.6 .2-.6 .2zM347 195.9a2.5 2.5 0 0 1 2.5 2.5 2.5 2.5 0 0 1-2.5 2.5h-9M347 192v3.9"/>
<path d="M362.1 196.4h10.2M127 202.2a2.83 2.83 0 0 0 3.1 2.1M127 202.2h.1M127.7 201.5l.1 .1M127.7 201.5v.6M127.7 202.1h.1M127.7 202.1l.3 .9M127.7 202.1l-.7 .1M127.8 202.1l.3 .8M127.8 201.6v.5M128 201.3l-.3 .2M128 201.3l.1 .1"/>
<path d="M128 203a2.56 2.56 0 0 0 2.1 1.3M128.1 201.4h2M128.1 201.4l-.3 .2M128.1 202.9l-.1 .1M128.1 202.9l.5 .6 1.5 .6M128.1 202.9h3.3M130.1 201.3h-2.1M130.1 201.3v.1M130.1 204.1v.2M130.1 204.1l2.8 .1M130.1 201.3h3M130.1 201.4h2.8"/>
<path d="M130.1 204.3h3M131.5 201.7v2.5l-.1-1.3M131.5 201.7l-.1 1.2M131.5 201.7h1.4M132.9 203.3h.2M132.9 204.1l.2 .2M132.9 203.3v.8M132.9 204.1v.1M132.9 201.4v1.9M133.1 203.3v1M133.1 201.3l-.2 .1M133.1 201.3v2"/>
<path d="M133.1 203.3l6.7 .1M139.8 203.4v1l-6.7-.1M139.8 203.4h5M139.8 204.3l.1 .1M139.9 204.4h4.8M143.5 211.3l-1.2 2.9M144.8 203.4v.9M144.8 204.9v.5l.3 .3M144.8 204.3v.6M144.8 204.3l-.1 .1M144.8 204.9h6.5M145.1 205.7h6"/>
<path d="M154 208.2h2.2M154.3 209.1l.8 1.3M155.1 208.2v2.2M156 209.1l-.9 1.3M162.7 203.9l1.7 .7M162.7 203.4l2 .8M163.8 204.8l.2 .6h-.3zM163.8 202.6v8.4h-22.6M214 202.6l-1.1 .5M276.3 204.8l.1 .6-.3-.1zM276.3 204.8l-.3 6.2h22.7M276.3 203.7h29.3"/>
<path d="M276.4 202.6l-.1 2.2M279.9 211.3l-1.1 2.9M290.4 208.2h2.3M290.7 209.1l.8 1.3M291.5 208.2v2.2M292.4 209.1l-.9 1.3M296.3 205.2h4.8M301.1 205.2h.2M301.1 205.2v.2M301.1 205.4h-149.8l-.2 .3M301.3 205.2l-.2 .2M303.4 203.1h.3l-.1 .6z"/>
<path d="M307.8 205.3h.3l-.2 .6zM339.8 200.3h.3l-.2 .6zM4 245.2h123v47.8M4 253.7h123M4 259.4h123M52.4 245.2v47.8M83.5 253.7v5.7M104.7 253.7v5.7M216 253h200M216 248h65M216 258h65M228.6 243v15"/>
<path d="M255.2 243v15M281 243v50M296 243v30M346 243v30M361 243v30M381 253v20M392 253v20M416 243h-200v50M4 265h123M4 270.6h123M4 276.2h123M84.9 279.3h1.3"/>
<path d="M85.5 278.6v1.3M216 278h65M216 273h200M216 263h165M216 268h65M231 263v15M256 263v15M311 273v20M393.4 260.5l9-2.5v10l-9-2.5zM4 281.8h123M4 287.4h123M83.5 287.4v5.6"/>
<path d="M84.9 280.6h1.3M104.7 287.4v5.6M267.4 287.2h1.2M267.4 286h1.2M268 285.5v1.1"/>
<circle cx="173.8" cy="36.9" r="1.06"/>
<circle cx="180.3" cy="36.9" r="1.67"/>
<circle cx="180.3" cy="36.9" r="1.72"/>
<circle cx="186.8" cy="36.9" r=".76"/>
<circle cx="186.8" cy="36.9" r=".51"/>
<circle cx="193.3" cy="36.9" r="1.72"/>
<circle cx="193.3" cy="36.9" r="1.69"/>
<circle cx="199.8" cy="36.9" r="1.06"/>
<circle cx="263.8" cy="36.2" r="1.11"/>
<circle cx="276.3" cy="36.2" r="1.11"/>
<circle cx="153.9" cy="43.4" r="1.5"/>
<circle cx="153.9" cy="51.4" r="1.5"/>
<circle cx="153.9" cy="43.4" r="1.42"/>
<circle cx="153.9" cy="51.4" r="1.43"/>
<circle cx="173.8" cy="57.9" r="1.06"/>
<circle cx="180.3" cy="57.9" r="1.68"/>
<circle cx="180.3" cy="57.9" r="1.72"/>
<circle cx="186.8" cy="57.9" r=".76"/>
<circle cx="186.8" cy="57.9" r=".51"/>
<circle cx="193.3" cy="57.9" r="1.72"/>
<circle cx="193.3" cy="57.9" r="1.69"/>
<circle cx="199.8" cy="57.9" r="1.06"/>
<circle cx="293.8" cy="43.4" r="1.5"/>
<circle cx="293.8" cy="51.4" r="1.42"/>
<circle cx="293.8" cy="51.4" r="1.49"/>
<circle cx="293.8" cy="43.4" r="1.42"/>
<circle cx="187.1" cy="64.1" r="1.35"/>
<circle cx="187.1" cy="64.1" r="1.3"/>
<circle cx="190.5" cy="64.1" r="1.35"/>
<circle cx="190.6" cy="64.1" r="1.3"/>
<circle cx="197.2" cy="67.7" r=".99"/>
<circle cx="265.6" cy="64.1" r="1.29"/>
<circle cx="265.6" cy="64.1" r="1.35"/>
<circle cx="153.8" cy="118.2" r="1.5"/>
<circle cx="153.8" cy="118.2" r="1.42"/>
<circle cx="175.8" cy="110.6" r="1.35"/>
<circle cx="175.8" cy="110.6" r="1.49"/>
<circle cx="175.8" cy="110.6" r="1.3"/>
<circle cx="183.3" cy="106.3" r=".99"/>
<circle cx="183.3" cy="106.3" r=".5"/>
<circle cx="183.3" cy="106.3" r=".84"/>
<circle cx="183.3" cy="106.3" r="1.01"/>
<circle cx="185.6" cy="106.4" r="1.16"/>
<circle cx="185.6" cy="106.4" r="1.1"/>
<circle cx="188.1" cy="106.4" r="1.1"/>
<circle cx="188.1" cy="106.4" r="1.14"/>
<circle cx="190.8" cy="110.6" r="1.49"/>
<circle cx="190.8" cy="110.6" r="1.34"/>
<circle cx="190.8" cy="110.6" r="1.31"/>
<circle cx="201.8" cy="110.6" r="1.35"/>
<circle cx="201.8" cy="110.6" r="1.49"/>
<circle cx="201.8" cy="110.6" r="1.3"/>
<circle cx="265.8" cy="110.6" r="1.29"/>
<circle cx="265.8" cy="110.6" r="1.49"/>
<circle cx="265.8" cy="110.6" r="1.36"/>
<circle cx="276.8" cy="110.6" r="1.35"/>
<circle cx="276.8" cy="110.6" r="1.49"/>
<circle cx="276.8" cy="110.6" r="1.3"/>
<circle cx="293.8" cy="118.2" r="1.43"/>
<circle cx="293.8" cy="118.2" r="1.49"/>
<circle cx="348.5" cy="123.9" r="1.75"/>
<circle cx="348.5" cy="128.9" r="2.01"/>
<circle cx="348.5" cy="123.9" r="2.01"/>
<circle cx="348.6" cy="123.9" r="2.11"/>
<circle cx="348.6" cy="128.9" r="1.76"/>
<circle cx="348.6" cy="123.9" r="1.69"/>
<circle cx="348.6" cy="128.9" r="1.69"/>
<circle cx="348.6" cy="128.9" r="2.1"/>
<circle cx="354.3" cy="138.5" r="1.49"/>
<circle cx="369.8" cy="128.9" r="2.01"/>
<circle cx="369.8" cy="123.9" r="2.01"/>
<circle cx="369.8" cy="123.9" r="2.1"/>
<circle cx="369.8" cy="128.9" r="2.09"/>
<circle cx="369.8" cy="123.9" r="1.74"/>
<circle cx="369.8" cy="123.9" r="1.7"/>
<circle cx="369.8" cy="128.9" r="1.7"/>
<circle cx="369.8" cy="128.9" r="1.75"/>
<circle cx="367.9" cy="152.1" r="1.49"/>
<circle cx="175.6" cy="175.8" r=".62"/>
<circle cx="187.1" cy="175.8" r=".74"/>
<circle cx="187.1" cy="175.8" r=".6"/>
<circle cx="190.6" cy="175.8" r=".74"/>
<circle cx="190.6" cy="175.8" r=".6"/>
<circle cx="202.1" cy="175.8" r=".63"/>
<circle cx="265.6" cy="175.8" r=".75"/>
<circle cx="265.6" cy="175.8" r=".6"/>
<circle cx="277.1" cy="175.8" r=".63"/>
<circle cx="157.1" cy="195.4" r=".82"/>
<circle cx="157.1" cy="189.4" r=".82"/>
<circle cx="163.8" cy="181.2" r="1.11"/>
<circle cx="163.8" cy="192.4" r="1.25"/>
<circle cx="179.5" cy="190.7" r=".99"/>
<circle cx="213.8" cy="192.4" r="1.25"/>
<circle cx="213.8" cy="181.2" r="1.1"/>
<circle cx="263.8" cy="181.2" r="1.1"/>
<circle cx="275.8" cy="192.4" r="3.5"/>
<circle cx="276.3" cy="181.2" r="1.11"/>
<circle cx="290.6" cy="195.4" r=".82"/>
<circle cx="290.6" cy="189.4" r=".82"/>
<circle cx="142.9" cy="212.8" r=".98"/>
<circle cx="163.8" cy="203.7" r="1.11"/>
<circle cx="213.8" cy="203.7" r="1.1"/>
<circle cx="263.8" cy="203.7" r="1.1"/>
<circle cx="276.3" cy="203.7" r="1.11"/>
<circle cx="279.3" cy="212.7" r=".98"/>
</g>
<path d="M412.4 262.3a2.5 2.5 0 0 0-4.1-1.1 2.5 2.5 0 0 0 1 4.2 2.5 2.5 0 0 0 3.2-2.9l-.1-.2" fill="none" stroke="#000" stroke-width=".3" stroke-dasharray="30.5 1.3 1.3 1.3" stroke-dashoffset="24.5" stroke-linecap="butt"/>
<path d="M414.8 261.5a5 5 0 0 0-8.3-2 5 5 0 0 0 2.2 8.3 5 5 0 0 0 6.2-6l-.1-.3" fill="none" stroke="#000" stroke-width=".3" stroke-dasharray="30.5 1.3 1.3 1.3" stroke-dashoffset="16.7" stroke-linecap="butt"/>
<path d="M359.2 119.6v16.6" fill="none" stroke="#000" stroke-width=".3" stroke-dasharray="30.5 1.3 1.3 1.3" stroke-dashoffset="24.1"/>
<path d="M275.1 192.4h-1.3M276.3 191.2v-1.3M276.3 193.7v1.2M277.6 192.4h1.2" fill="none" stroke="#000" stroke-width=".3" stroke-dasharray="30.5 1.3 1.3 1.3"/>
<path d="M410 255.7v14.9" fill="none" stroke="#000" stroke-width=".3" stroke-dasharray="30.5 1.3 1.3 1.3" stroke-dashoffset="25"/>
<path d="M403.4 263l12.6-.1" fill="none" stroke="#000" stroke-width=".3" stroke-dasharray="30.5 1.3 1.3 1.3" stroke-dashoffset="26.1"/>
<path d="M216 248v5" fill="none" stroke="#000" stroke-width=".3" stroke-dasharray="30.5 1.3 1.3 1.3" stroke-dashoffset="29.9"/>
<path d="M152.8 58.4v-21M186.8 57.9v-21M261.8 58.3v-21M295.6 58.1v-21" fill="none" stroke="#f00" stroke-width=".3" stroke-dasharray="30.5 1.3 1.3 1.3" stroke-dashoffset="21.9"/>
<g fill="#000">
<path d="M345.2 130.5l.6 .2-.6 .1z"/>
<path d="M126.3 20.6l.6-.2v.3zM186.2 20.4l.6 .2-.6 .1zM126.3 28l.6-.2v.3zM152.2 27.8l.6 .2-.6 .1z"/>
<path d="M204.7 36.9l.2 .6h-.4zM204.5 57.3h.4l-.2 .6zM378.7 102.2l.2 .6h-.3zM378.6 131.6h.3l-.2 .6zM303.6 181.2l.1 .6h-.3zM303.4 203.1h.3l-.1 .6zM307.9 178.9l.2 .6h-.3zM307.8 205.3h.3l-.2 .6zM339.9 195.9l.2 .6h-.3zM339.8 200.3h.3l-.2 .6z"/>
<path d="M215.2 27.8l.6 .2-.6 .1zM157.8 28l.6-.2v.3z"/>
<path d="M300.7 27.7l.6 .2-.6 .1zM295.6 27.9l.6-.2v.3zM261.2 20.4l.6 .2-.6 .1zM186.8 20.6l.6-.2v.3z"/>
<path d="M126.3 98.2l.6-.1v.3zM300.7 98.1l.6 .1-.6 .2zM173.8 31.4l.6-.1v.3zM199.2 31.3l.6 .1-.6 .2zM173.8 59l-.1 .6h.3zM186.8 58.7l-.1 .6h.3zM165.1 192.4l.6 .2v-.3zM163.8 204.8l-.1 .6h.3zM276.3 204.8l-.2 .5 .3 .1zM163.8 172l.6-.1v.3zM213.2 171.9l.6 .1-.6 .2z"/>
<path d="M359.2 134.5l.6-.1v.3zM372.1 134.4l.6 .1-.6 .2z"/>
<path d="M358.6 134.4l.6 .1-.6 .2zM345.8 134.5l.6-.1v.3z"/>
<path d="M122.7 157.6h.3l-.1 .6zM122.9 106.2l.1 .6h-.3z"/>
<path d="M126.3 172l.6-.1v.3zM163.2 171.9l.6 .1-.6 .2z"/>
<path d="M263.8 172l.6-.1v.3zM275.7 171.9l.6 .1-.6 .2zM213.8 172l.6-.1v.3zM263.2 171.9l.6 .1-.6 .2z"/>
<path d="M300.7 171.9l.6 .1-.6 .2zM276.3 172l.6-.1v.3zM346.4 193.8l.6 .2-.6 .2zM345 194l.6-.2v.4z"/>
</g>
<g font-size="6.3">
<text x="282.1" y="250.3">名称</text>
<text x="347.1" y="250.3">图号</text>
<text x="282.1" y="260.3">材质</text>
<text x="347.1" y="260.3">质量</text>
<text x="383.3" y="262.1">视</text>
<text x="383.3" y="269.9">图</text>
<text x="282.1" y="270.3">版次</text>
<text x="347.1" y="270.3">比例</text>
</g>
<g font-size="4.2">
<text x="4.8" y="237.6">注意：1.行走平行度（正面+侧面），450行程内，≤±0.03mm，1000行程内，≤±0.05mm。</text>
<text x="12.2" y="243.3">2.本体形变，450行程内，≤±0.03mm，1000行程内，≤±0.05mm。</text>
<text x="18.6" y="251.3">型号/规格</text>
<text x="70.6" y="251.3">GTH5-150-BM-M10-C4</text>
<text x="301.9" y="249.5">GTH5-150-BM-M10-C4</text>
<text x="14.4" y="258.3">螺杆型号/规格</text>
<text x="19.7" y="263.9">有效行程</text>
<text x="63.7" y="258.3">1205</text>
<text x="86.5" y="263.9">150</text>
<text x="89.9" y="258.3">1210</text>
<text x="111.7" y="258.3">1220</text>
<text x="19.7" y="269.5">精度等级</text>
<text x="87.6" y="269.5">C7</text>
<text x="259" y="267">2022/7/25</text>
<text x="19.7" y="275.2">马达容量</text>
<text x="74.9" y="275.2">100W（无刹车）</text>
<text x="15.5" y="280.8">重复定位精度</text>
<text x="86.7" y="280.8">0.02</text>
<text x="9.1" y="286.4">感应开关方式及数量</text>
<text x="72.7" y="286.4">外挂型三只（C4）</text>
<text x="15.5" y="292">建议最快速度</text>
<text x="60.5" y="292">250MM/S</text>
<text x="86.7" y="292">500MM/S</text>
<text x="107.4" y="292">1000MM/S</text>
</g>
<g font-size="4.1">
<text x="281.2" y="194">I</text>
<text x="366.2" y="195.2">I</text>
<text x="362.1" y="200.4">1 : 1</text>
</g>
<g font-size="3.5">
<text x="144.7" y="21.8">121 滑台原点位置</text>
<text x="214.5" y="21.8">150 有效行程</text>
<text x="135.7" y="27.5">53</text>
<text x="143.1" y="27.5">1</text>
<text x="190.4" y="29.2">116</text>
<text x="304.6" y="29.1">11.50</text>
<text x="317.3" y="29.1">1 滑台极限位置</text>
<text x="129.8" y="31">滑台极限位置</text>
<text x="191" y="32.7">52</text>
<text x="206" y="48.8" transform="rotate(-90 206 48.8)">42</text>
<text x="152.8" y="69">4 x M5 贯穿</text>
<text x="188.4" y="68.9">2 x</text>
<text x="199.9" y="68.9">3 H7</text>
<text x="213.8" y="68.9">7</text>
<text x="210.8" y="99.5">350</text>
<text x="380" y="117.8" transform="rotate(-90 380 117.8)">60</text>
<text x="331.3" y="130.1">基准面</text>
<text x="124.2" y="133.9" transform="rotate(-90 124.2 133.9)">104</text>
<text x="348.3" y="135.8">26.70</text>
<text x="363.9" y="135.8">27</text>
<text x="147.2" y="173.3">75</text>
<text x="187.5" y="173.3">100</text>
<text x="231.4" y="173.3">100</text>
<text x="266.7" y="173.3">25</text>
<text x="286.4" y="173.3">50</text>
<text x="344.8" y="183.7" transform="rotate(-90 344.8 183.7)">6</text>
<text x="170.7" y="191.9">2 x</text>
<text x="182.2" y="191.9">5 H7</text>
<text x="196.1" y="191.9">6</text>
<text x="337.7" y="188" transform="rotate(-90 337.7 188)">+0.012</text>
<text x="341.2" y="191.5" transform="rotate(-90 341.2 191.5)">5</text>
<text x="341.2" y="186.2" transform="rotate(-90 341.2 186.2)">0</text>
<text x="304.9" y="193.9" transform="rotate(-90 304.9 193.9)">45</text>
<text x="309.2" y="193.9" transform="rotate(-90 309.2 193.9)">54</text>
<text x="350.8" y="195.3">2</text>
<text x="141.3" y="210.5">4 x M5</text>
<text x="145.7" y="214">4.40 贯穿</text>
<text x="157.9" y="210.5">15</text>
<text x="277.7" y="210.5">4 x M5</text>
<text x="282.1" y="214">4.40 贯穿</text>
<text x="294.3" y="210.5">15</text>
<text x="221.4" y="246.8">1</text>
<text x="221.4" y="251.8">2</text>
<text x="218.8" y="256.8">序号</text>
<text x="232.2" y="256.8">修 订 版 次</text>
<text x="257.5" y="256.8">设计变更编号</text>
<text x="228.2" y="261.8">设</text>
<text x="240.1" y="261.8">计</text>
<text x="252" y="261.8">变</text>
<text x="263.9" y="261.8">更</text>
<text x="219.1" y="266.7">设 计</text>
<text x="368.3" y="269.3">1:2</text>
<text x="219.1" y="271.7">校 核</text>
<text x="219.1" y="276.7">批 准</text>
<text x="222.9" y="282.7">技术要求：</text>
<text x="231.8" y="287.3">1、未标注公差全部 0.1</text>
<text x="231.7" y="291.8">2、未标注倒角全部C0.3</text>
</g>
</svg>
